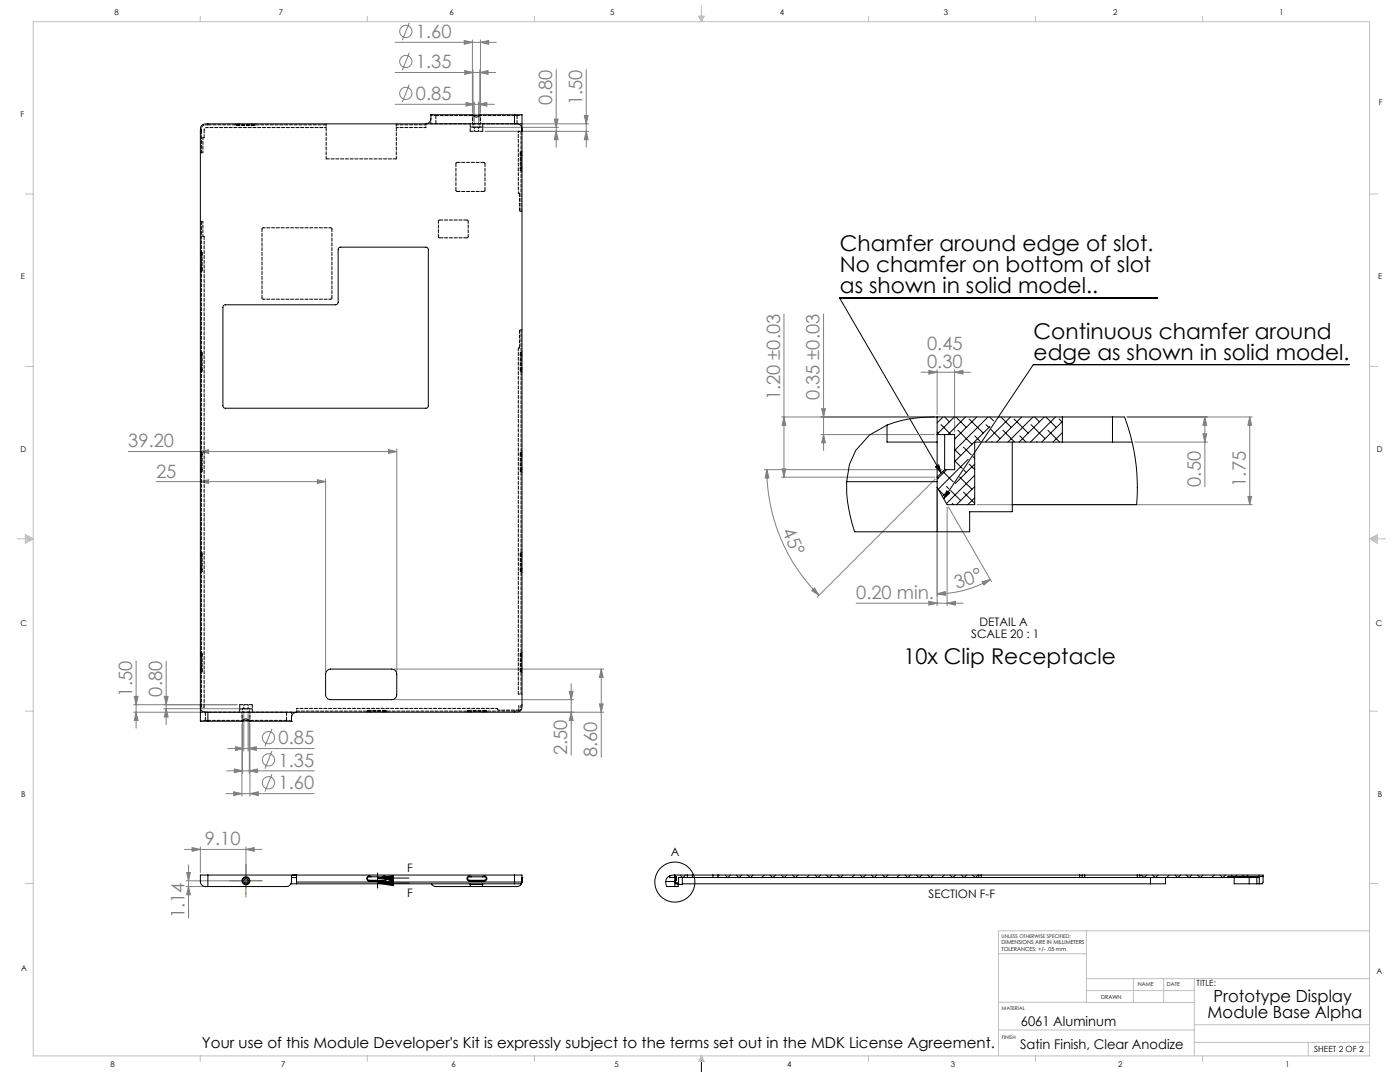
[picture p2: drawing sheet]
<svg xmlns="http://www.w3.org/2000/svg" width="559mm" height="432mm" viewBox="0 0 559 432" stroke-linecap="round" stroke-linejoin="round" font-family="sans-serif">
<g fill="none" stroke="#808080" stroke-width=".4">
<path d="M157.7 16.9h40.4M163.4 9.1l-2.8 7M185.3 16.2l3.3 .7-3.3 .8zM188.6 15.9v28.9M191.8 15.9v28.9M191.8 16.9l3.3-.7v1.5zM157.7 28.9h40.2M163.4 33.8l-2.8 6.9M163.4 21.1l-2.8 6.9M185.5 28.2l3.3 .7-3.3 .8zM188.8 27.9v20.5M191.5 27.9v20.5"/>
<path d="M191.5 28.9l3.3-.7v1.5zM222 27.8v31M234 27.8v31M157.7 41.6h39.7M186 40.9l3.3 .7-3.3 .8zM189.3 40.6v9.2M191 40.6v9.2M191 41.6l3.3-.7v1.5zM192.5 50.8h30.5M193.7 52.4h41.3M206.4 49.4h28.6M221.2 47.5h1.5l-.7 3.3z"/>
<path d="M222 52.4l.7 3.3h-1.5zM233.2 46.1h1.5l-.7 3.3zM234 52.4l.7 3.3h-1.5zM312.9 125.3v65.1M328.7 125.3v54.5M367.7 148.6h19.7M370.7 147.8l3.4 .8-3.4 .7zM374.1 147.6v17.8M381 147.6v24.8M381 148.6l3.4-.8v1.5zM155 179.5l3.4 .7-3.4 .7zM158.4 179.2v88.8"/>
<path d="M311.9 166.4h61.1M312.9 166.4l.8 3.3h-1.5zM327.7 173.4h45.3M327.9 163.1h1.6l-.8 3.3zM328.7 173.4l.8 3.3h-1.6zM449.8 166.4h50M452.9 176.4h29M480.1 173.1h1.5l-.7 3.3zM480.9 166.4v27.9M480.9 166.4l.7 3.3h-1.5zM498.8 166.4v35M498.8 166.4l.8 3.3h-1.5z"/>
<path d="M51.2 180.2h107.2M62.3 192.2h67.7M80 192.2l3.3-.7v1.4zM80 180.2l3.3-.7v1.4zM126.6 191.5l3.4 .7-3.4 .7zM130 191.2v76.8M305.1 187.4h70.9M306.1 187.4l.8 3.3h-1.5zM306.1 187.4a71 71 0 0 0 20.8 50.2M311.9 190.4h61.1M312.2 187.1h1.5l-.8 3.3zM373.3 191.1l-47.1 47.2"/>
<path d="M374.1 195.5v46.2M498.1 198.1h1.5l-.8 3.3zM378 202.4v39.3M378.5 202.3l17.3 29.8M390 201.4h109.8M324.1 235.7l1-1 1.8 2.9zM370.7 240l3.4 .7-3.4 .8zM374.1 237l3.2-.9 .1 1.5zM392 232.2l3.3-.9-2.6 2.2zM395.3 231.3a42.7 42.7 0 0 1-21.2 5.7M341.7 240.7h42.7M378 240.7l3.4-.7v1.5z"/>
<path d="M53.6 277.9h1.5l-.8 3.3zM54.3 263.8v26.8M65.6 277.9h1.5l-.8 3.3zM66.3 263.8v25.4M157.4 279.2h71.6M157.4 267h83.6M227.2 275.9h1.5l-.7 3.3zM228 272.9v28.4M240 267v35.3M240 267l.7 3.3h-1.4zM53.3 284.2h28.7M53.3 281.2h41.4"/>
<path d="M54.3 284.2l.8 3.3h-1.5zM65.3 282.8h30.5M66.3 282.8l.8 3.3h-1.5zM90.9 298.7h34.5M94 298l3.3 .7-3.3 .8zM96.6 288.8v28.9M96.8 285.2v23.4M97.3 283.8v15.9M99 283.8v15.9M99 298.7l3.3-.7v1.5zM99.5 285.2v23.4M99.8 288.8v28.9"/>
<path d="M108.5 299.8l-2.7 6.9M108.5 290.9l-2.7 7M206.4 284.2h34.6M228 284.2l.7 3.3h-1.5zM239.3 280.9h1.4l-.7 3.3zM90.2 316.7h35.2M90.5 307.6h34.9M93.3 316l3.3 .7-3.3 .8zM93.5 306.9l3.3 .7-3.3 .8zM99.5 307.6l3.3-.7v1.5zM99.8 316.7l3.3-.7v1.5zM108.5 308.9l-2.7 7"/>
<path d="M73.6 339h30.9M76.7 338.2l3.3 .8-3.3 .7zM80 338v10.2M98.2 338v12.5M98.2 339l3.3-.8v1.5zM74.3 353.8h6.7M74.3 351.5h22.9M74.5 348.2h1.5l-.8 3.3zM75.2 345.2v21.2M75.2 353.8l.8 3.3h-1.5z"/>
<circle cx="162" cy="12.6" r="2.45"/>
<circle cx="162" cy="24.6" r="2.45"/>
<circle cx="162" cy="37.3" r="2.45"/>
<circle cx="107.2" cy="294.4" r="2.45"/>
<circle cx="107.2" cy="303.2" r="2.45"/>
<circle cx="107.2" cy="312.4" r="2.45"/>
</g>
<g fill="none" stroke="#000" stroke-width=".4">
<path d="M461.9 119h-126.8l40.6 69.8M538.6 145.5h-126.1l-35.8 53.5M373.4 186.3l1.3-.8 1 3.3zM377.9 195.9l1.2 .8-2.4 2.3zM150.7 350.4h12.5M150.7 352.4h12.7M150.7 350.4l6.3-1v2zM150.7 352.4l6.3-1v2zM280 421.4v6.3"/>
<circle cx="269.4" cy="352" r="8"/>
</g>
<path d="M150.7 348.4v6" fill="none" stroke="#000" stroke-width=".4" stroke-dasharray="6.3 1.3 1.3 1.3 1.3 1.3"/>
<path d="M93.2 351.5h-1.5M98.2 346.5v-1.5M98.2 356.5v1.5M103.2 351.5h1.5" fill="none" stroke="#808000" stroke-width=".4" stroke-dasharray="15.2 1.3 1.3 1.3"/>
<path d="M93.2 351.5h10M98.2 346.5v10" fill="none" stroke="#808000" stroke-width=".4"/>
<g fill="none" stroke="#c0c0c0" stroke-width=".4">
<path d="M13.3 8.6h533.4v412.8h-533.4zM79.9 6.5v2.1M146.6 6.5v2.1M213.3 6.5v2.1M278.9 6.5h2.2l-1.1 2.1zM279.1 6.5l.9 2.1M279.6 6.5l.4 2.1M280 2.4v6.2M280.3 6.5l-.3 2.1M280.6 6.5l-.6 2.1M346.6 6.5v2.1M413.3 6.5v2.1"/>
<path d="M480 6.5v2.1M10.1 77.4h3.2M546.7 77.4h3.1M10.1 146.2h3.2M546.7 146.2h3.1M6.9 215h6.4M10.1 213.4l3.2 1.6-3.2 1.9zM10.1 213.8l3.2 1.2M10.1 214.4l3.2 .6M13.3 215l-3.2 1.2M13.3 215l-3.2 .5M546.7 215h6.3"/>
<path d="M546.7 215l3.1 .5M546.7 215l3.1 1.2M549.8 213.8l-3.1 1.2 3.1-1.6v3.5l-3.1-1.9M549.8 214.4l-3.1 .6M10.1 283.8h3.2M546.7 283.8h3.1M10.1 352.6h3.2M546.7 352.6h3.1M433.6 371.5v28.6h43M546.7 371.5h-148.2v49.9M398.5 380.6h35.1M398.5 400h35.1"/>
<path d="M433.6 390.6h113.1M433.6 395.3h43.1M452.4 390.6v9.5M464.5 390.6v9.5M476.7 390.6v30.8M398.5 411.1h78.2M476.7 416h70M476.7 408.9h70M522.2 416v5.4M79.9 421.4v2.1M146.6 421.4v2.1M213.3 421.4v2.1"/>
<path d="M280 421.4l1.1 2.2h-2.2zM280 421.4l.6 2.2M280 421.4l-.9 2.2M280 421.4l-.4 2.2M280 421.4l.3 2.2M346.6 421.4v2.1M413.3 421.4v2.1M480 421.4v2.1"/>
</g>
<g fill="#000">
<path d="M373.4 186.3l1.3-.8 1 3.3zM377.9 195.9l1.2 .8-2.4 2.3z"/>
<path d="M150.7 350.4l6.3-1v2zM150.7 352.4l6.3-1v2z"/>
</g>
<g fill="#808080">
<path d="M378 240.7l3.4-.7v1.5zM370.7 240l3.4 .7-3.4 .8z"/>
<path d="M76.7 338.2l3.3 .8-3.3 .7zM98.2 339l3.3-.8v1.5zM93.5 306.9l3.3 .7-3.3 .8zM99.5 307.6l3.3-.7v1.5zM94 298l3.3 .7-3.3 .8zM99 298.7l3.3-.7v1.5zM186 40.9l3.3 .7-3.3 .8zM191 41.6l3.3-.7v1.5zM185.5 28.2l3.3 .7-3.3 .8zM191.5 28.9l3.3-.7v1.5zM93.3 316l3.3 .7-3.3 .8zM99.8 316.7l3.3-.7v1.5zM185.3 16.2l3.3 .7-3.3 .8zM191.8 16.9l3.3-.7v1.5z"/>
<path d="M80 192.2l3.3-.7v1.4zM126.6 191.5l3.4 .7-3.4 .7zM80 180.2l3.3-.7v1.4zM155 179.5l3.4 .7-3.4 .7z"/>
<path d="M381 148.6l3.4-.8v1.5zM370.7 147.8l3.4 .8-3.4 .7z"/>
<path d="M374.1 237l3.2-.9 .1 1.5zM392 232.2l3.3-.9-2.6 2.2z"/>
<path d="M234 52.4l.7 3.3h-1.5zM233.2 46.1h1.5l-.7 3.3z"/>
<path d="M75.2 353.8l.8 3.3h-1.5zM74.5 348.2h1.5l-.8 3.3zM228 284.2l.7 3.3h-1.5zM227.2 275.9h1.5l-.7 3.3zM239.3 280.9h1.4l-.7 3.3zM240 267l.7 3.3h-1.4zM222 52.4l.7 3.3h-1.5zM221.2 47.5h1.5l-.7 3.3z"/>
<path d="M53.6 277.9h1.5l-.8 3.3zM54.3 284.2l.8 3.3h-1.5zM327.9 163.1h1.6l-.8 3.3zM328.7 173.4l.8 3.3h-1.6zM312.9 166.4l.8 3.3h-1.5zM312.2 187.1h1.5l-.8 3.3zM480.9 166.4l.7 3.3h-1.5zM480.1 173.1h1.5l-.7 3.3zM498.8 166.4l.8 3.3h-1.5zM498.1 198.1h1.5l-.8 3.3z"/>
<path d="M65.6 277.9h1.5l-.8 3.3zM66.3 282.8l.8 3.3h-1.5z"/>
<path d="M306.1 187.4l.8 3.3h-1.5zM324.1 235.7l1-1 1.8 2.9z"/>
</g>
<g fill="none" stroke="#000" stroke-width=".4">
<path d="M172 45.8a2.91 2.91 0 0 1-2 3.6M172 45.8h.1M172 45.8h16.6M188.6 45.8a1.88 1.88 0 0 0 3.2 .1h-.1M205.4 49.4h-122.4a2.51 2.51 0 0 0-2.8 1l-.2 2v228.8M205.4 49.4a2.51 2.51 0 0 1 2.7 1l.3 2M205.4 45.9v3.5M208.3 45.8h-19.7M208.3 45.8h.1M208.4 52.4l-.1 230.2a1.65 1.65 0 0 1-1.5 1.5l-123.8 .1M208.4 45.8v6.6M89.3 121.9l.5-.3h44.4l.6-.4 .2-.6v-21.2l.4-.6h35.1l.5 .6-.1 62.9-.8 .6-80.7-.1-.4-.7v-39.7z"/>
<path d="M354 169.7v6.7h20.1M354 169.7l-7 3.9-5.4 6.1-2.5 5.6-1.2 6.9M374.1 173.4v17M374.1 166.4a55.1 55.1 0 0 0-20.1 3.3M374.1 166.4v7M374.1 173.4h6.9v14h-4M374.1 166.4h49.9M374.1 172.4l.4 .4M375.6 169.5l4 3.9M376.4 166.4l-2.3 2.4M377 173.4v14M377 166.4l2 1.9"/>
<path d="M380.9 166.4l-6.8 6.8M381 179.4l2.5 2.4M381 174.9l.2 .2M381.5 166.4l4.2 4.2M382.3 171.7l5.6 5.6M384.6 178.4l3 3.1M385.4 166.4l-7 7M386.8 167.2l5.6 5.6M389.1 174l2.1 2.1M389.9 166.4l-8.9 8.8M393.6 169.5l1.2 1.2M394.4 166.4l-13.4 13.3"/>
<path d="M395 166.4l1.6 1.6M395.1 170.2l-14.1 14M395.5 171.4l3.7 3.7M395.8 176.2l.2 .2M398.9 166.4l-.3 .3M399.5 166.4l4.1 4.2M400.3 171.7l4.7 4.7M403.3 166.4l-10 10M404 176.4v27.8h-17v8h-45.9a60 60 0 0 1-3.2-20M404.8 167.2l5.6 5.6M407 174l2.5 2.4M407.8 166.4l-10 10"/>
<path d="M411.5 169.5l5.6 5.6M412.3 166.4l-10 10M413 166.4l1.9 1.9M413.8 176.2l.2 .2M416.8 166.4l-10 10M417.4 166.4l4.2 4.2M418.3 171.7l4.6 4.7M421.3 166.4l-10 10M422.7 167.2l1.3 1.3M424 176.4h20M424 166.4h20M424 166.4v10"/>
<path d="M424 176.4h-35v25h-11l-3.9-6.9M424 168.2l-8.2 8.2M424 172.6l-3.7 3.8M444 166.4h4.8l2.1 6.1 1.8 7.8 .8 5.5 .5 7.2-.3 8.4h-49.7M444 176.4h7.9M444 166.4v10M337.9 192.2h36.2M374.1 194.5v17.7M374.1 190.4v4.1M374.1 190.4l.4 .4M374.5 195.3l2.2 2.2M376.3 188.1l4.2 4.2"/>
<path d="M377 187.4l-2.9 3M377.8 196.5l-1.7 1.6M377.8 194.2l.9 .9M377.9 187.4l-3.8 3.8M379.4 195.8l4.1 4M381 183.9l3.1 3M383 190.4l4.9 4.9M384.6 196.4l4.4 4.5M384.8 187.6l.9 1M386.4 183.3l-11.9 12M386.8 185.2l2.2 2.2M388.3 182.2l.7 .7"/>
<path d="M389 185.2l-7.7 7.8M389 189.7l-11.2 11.2M389 194.2l-7.2 7.2M389 198.7l-2.7 2.7M380.1 200.9l.5 .5M130.6 267.6l1.4-.6h24.4a2.05 2.05 0 0 1 2 2v8.2a2.05 2.05 0 0 1-2 2h-24.4a2.05 2.05 0 0 1-2-2v-8.2zM80 281.2v6.6h3M80 281.2v1.4a1.65 1.65 0 0 0 1.5 1.5l1.5 .1M83 284.2v3.6M83 287.8h13.7M96.6 287.8a1.86 1.86 0 0 1 3.2 0h-3M99.7 287.8h16.6"/>
<path d="M116.3 287.8h.1M118.4 284.2a2.64 2.64 0 0 0-2.1 3.6M80 351.9v.1M83 349.2l-3 .2a3.9 3.9 0 0 0 1.3 4.3l33.1 .1a2.37 2.37 0 0 0 1.9-3.2l.2-1.2 1.9-.2v3.5M83 349.2v4.6M83 349.2h122.4M116.1 352.7h89.3M116.3 350.2h2.1M118.4 352h90M147.4 351.3v.3M147.4 351.6h6M147.4 351.3h6"/>
<path d="M148.1 349.9h-.5a.7 .7 0 0 0-.9 .6 .7 .7 0 0 0 .7 .8M148.1 349.9a.99 .99 0 0 0-1.7 .3 .99 .99 0 0 0 1 1.4M148.1 349.9h4.5M152.6 349.9a.99 .99 0 0 1 1.7 .3 .99 .99 0 0 1-.9 1.4M152.6 349.9a.83 .83 0 0 1 1.2 .2 .83 .83 0 0 1-.2 1.2h-.2M153.4 351.3v.3M187.4 351.3v.3M187.4 351.6h6M187.4 351.3h6M187.7 352.7v1.1M187.7 353h5M188.1 349.9h-.6a.7 .7 0 0 0-.8 .6 .7 .7 0 0 0 .7 .8"/>
<path d="M188.1 349.9a.99 .99 0 0 0-1.7 .3 .99 .99 0 0 0 1 1.4M188.1 349.9h4.6M192.7 349.9a.99 .99 0 0 1 1.6 .3 .99 .99 0 0 1-.9 1.4M192.7 349.9a.83 .83 0 0 1 1.1 .2 .83 .83 0 0 1-.2 1.2h-.2M192.7 352.7v1.1M193.4 351.3v.3M205.4 349.2h3v2.8M205.4 352.7h2.6M205.4 349.2v3.5M208.4 350.2h.1M208.4 352l-.4 .7M208.4 352a2.01 2.01 0 0 1-2 1.8h-32.4l-1.1-.4-.7-.7"/>
<path d="M265.7 351.8h3.6M267.3 349.5v.7h2M267.3 349.5a2.44 2.44 0 0 0-1.6 2.3M269.3 351.6l1.2 1.1M269.3 349.9v1.7M269.3 349.2l-2 .3M269.3 352v1.8M269.3 349.2h5.1M269.3 349.9h.8v1.4h-.4M269.3 349.2v.7M269.3 351.6v.4M269.7 349.9v1.4"/>
<path d="M269.7 351.3l-.4 .3M270.9 352l-.8 .7M271.5 349.2l1 1M272.3 350.2v2.8h-1.6v.8h-4.6l-.4-2M273.6 349.2l-1 1M274.4 350.2h2M274.4 349.2h2M274.4 350.2h-3.5v2.5h-1.2l-.4-.7M274.4 349.2v1M276.4 349.2h8.2M276.4 350.2h8.2M276.4 349.2v1"/>
<path d="M284.6 350.2h2M284.6 349.2h2M284.6 349.2v1M286.6 349.2h104.1M286.6 350.2h104.1M286.6 349.2v1M287.1 349.2l-.5 .5M289.4 349.2l1 1M291.6 349.2l-1 1M293.9 349.2l1 1M296.1 349.2l-1 1M298.4 349.2l1 1"/>
<path d="M300.6 349.2l-1 1M305 349.2l-.9 1M307.4 349.2l1 1M309.6 349.2l-1.1 1M311.9 349.2l.9 1M314 349.2l-.9 1M316.3 349.2l1.1 1M318.5 349.2l-1 1M323 349.2l-1 1M325.3 349.2l1 1M327.5 349.2l-1 1M329.8 349.2l1 1"/>
<path d="M332 349.2l-1 1M334.3 349.2l1 1M336.5 349.2l-1 1M341 349.2l-1 1M343.3 349.2l1 1M345.5 349.2l-1 1M347.8 349.2l1 1M350 349.2l-1 1M352.3 349.2l1 1M354.4 349.2l-1 1M359 349.2l-1.1 1M361.2 349.2l1.1 1"/>
<path d="M363.4 349.2l-1 1M365.7 349.2l1 1M367.9 349.2l-1 1M370.2 349.2l1 1M372.4 349.2l-1 1M376.9 349.2l-1 1M379.2 349.2l1 1M381.4 349.2l-1 1M383.7 349.2l1 1M385.9 349.2l-1 1M388.2 349.2l1 1M390.4 349.2l-1 1"/>
<path d="M390.7 350.2h1M390.7 349.2h1M390.7 349.2v1M391.7 349.2h39.3M391.7 350.2h39.3M391.7 349.2v1M431 350.2h.9M431 349.2h.9M431 349.2v1M431.9 350.2h1.1M431.9 349.2h1.1M431.9 349.2v1"/>
<path d="M433 349.2h21M433 350.2h21M433 349.2v1M454 350.2h.9M454 349.2h.9M454 349.2v1M454.9 349.2h49.3v2.8l-.4 .7h-1.2M454.9 349.2v1M454.9 350.2h47.7v2.5M455.5 349.2l1 1M457.7 349.2l-1 1M459.2 350.2v2.5"/>
<path d="M460 349.2l1 1M462.2 349.2l-1 1M465.2 350.2v2.5h-192.9M466.7 349.2l-1 1M469 349.2l1 1M471.2 349.2l-1 1M473.5 349.2l1 1M475.7 349.2l-1 1M478 349.2l1 1M480.2 349.2l-1 1M484.7 349.2l-1 1M487 349.2l1 1"/>
<path d="M489.2 349.2l-1.1 1M491.5 349.2l.6 .6M492.6 350.2v2.5h9M493.6 349.2l-.6 .6M496 349.2l.6 .6M498.1 349.2l-.6 .6M498.6 350.2v2.5M501.6 352.7h1M501.6 350.2v2.5M502.6 349.2l-.6 .6M504.2 349.8h-14.1v.4"/>
<circle cx="98.2" cy="351.5" r="1.6"/>
<circle cx="98.2" cy="351.5" r="1.34"/>
<circle cx="98.2" cy="351.5" r=".85"/>
</g>
<path d="M174 46.1h31.4M188.8 50.8h2.7M80.4 61v-8.6M132.5 91.4v27.5M104.6 118.9v-27.5M206.9 277v-138.1M83 287.5h31.4M99.5 282.8h-2.7" fill="none" stroke="#000" stroke-width=".4" stroke-dasharray="1.3 .6" stroke-dashoffset=".2"/>
<path d="M130.2 50.9h-47.7M172 49.4v-2M172 45.8l2 .3M82 287.5l-2 .3M116.4 286.2v-2M118.4 282.7h80.1M208.4 281.7h-1.3" fill="none" stroke="#000" stroke-width=".4" stroke-dasharray="1.3 .6" stroke-dashoffset=".6"/>
<path d="M208.3 45.8l-1.9 .3M114.4 287.5l1.9 .3" fill="none" stroke="#000" stroke-width=".4" stroke-dasharray="1.3 .6" stroke-dashoffset="1"/>
<g fill="none" stroke="#000" stroke-width=".4" stroke-dasharray="1.3 .6" stroke-dashoffset=".5">
<path d="M95 50.1h6M101 49.7h-6M158.2 49.8h11.8M170 50.9h-11.8M206.4 46.1h-1M80 61h1M81 61v-6M207.7 61.4v6M208.1 67.4v-6M80 88.4h1M81 94.4v-6M105.1 90.9h26.9"/>
<path d="M208.4 84.3h-1M80.3 101.4v6M80.7 107.4v-6M132 119.4h-26.9M208.4 131.7h-1M80.3 141.4v6M80.7 147.4v-6M207.7 141.4v6M208.1 147.4v-6M80.3 181.4v6M80.7 187.4v-6M207.7 181.4v6"/>
<path d="M208.1 187.4v-6M80.3 221.4v6M80.7 227.4v-6M207.7 221.4v6M208.1 227.4v-6M80.3 261.4v6M80.7 267.4v-6M207.7 261.4v6M208.1 267.4v-6M83 287.5h-1M147.4 283.9h6M153.4 283.5h-6"/>
<path d="M187.4 283.9h6M193.4 283.5h-6M199.1 283.4l-.6-.6M207.1 281.7v1.1M207.1 282.8l-.6 .6M208 281.7l-.3 1.4a2.02 2.02 0 0 1-2.3 .7"/>
</g>
<g fill="none" stroke="#000" stroke-width=".4" stroke-dasharray="1.3 .6">
<path d="M80 52.4h.4M81 55h.5M83 49.4v.4M94 49.4l.3 .3M94.3 49.7v.4M95 50.1v-.4M95 49.4v.3M101 50.1v-.4M101 49.4v.3M101.7 49.7l.3-.3M101.7 50.1v-.4M187.7 52.4h5"/>
<path d="M188.6 49.4h3.2M192.7 50.7h-5M205.4 46.1v-.3M158.2 63.4h-28M206.9 77.1h.5M207.7 61.4h.4M207.7 67.4h.4M207.7 68.1h.4M208.1 68.1l.3 .3M208.1 60.7h-.4M208.4 61.4h-.3M208.4 67.4h-.3"/>
<path d="M208.4 60.4l-.3 .3M81.5 94.4h-.5M80 107.4h.3M80 101.4h.3M80 108.4l.3-.3M80.3 100.7l-.3-.3M80.3 108.1h.4M80.7 101.4h-.4M80.7 107.4h-.4M80.7 100.7h-.4M207.4 138.9h-.5M80 147.4h.3"/>
<path d="M80 141.4h.3M80 148.4l.3-.3M80.3 140.7l-.3-.3M80.3 148.1h.4M80.7 141.4h-.4M80.7 147.4h-.4M80.7 140.7h-.4M207.7 141.4h.4M207.7 147.4h.4M207.7 148.1h.4M208.1 148.1l.3 .3M208.1 140.7h-.4"/>
<path d="M208.4 141.4h-.3M208.4 147.4h-.3M208.4 140.4l-.3 .3M80 181.4h.3M80 187.4h.3M80 188.4l.3-.3M80.3 180.7l-.3-.3M80.3 188.1h.4M80.7 181.4h-.4M80.7 187.4h-.4M80.7 180.7h-.4M207.7 181.4h.4"/>
<path d="M207.7 187.4h.4M207.7 188.1h.4M208.1 188.1l.3 .3M208.1 180.7h-.4M208.4 181.4h-.3M208.4 187.4h-.3M208.4 180.4l-.3 .3M80 221.4h.3M80 227.4h.3M80 228.4l.3-.3M80.3 220.7l-.3-.3M80.3 228.1h.4"/>
<path d="M80.7 221.4h-.4M80.7 227.4h-.4M80.7 220.7h-.4M207.7 221.4h.4M207.7 227.4h.4M207.7 228.1h.4M208.1 228.1l.3 .3M208.1 220.7h-.4M208.4 221.4h-.3M208.4 227.4h-.3M208.4 220.4l-.3 .3M80 261.4h.3"/>
<path d="M80 267.4h.3M80 268.4l.3-.3M80.3 260.7l-.3-.3M80.3 268.1h.4M80.7 261.4h-.4M80.7 267.4h-.4M80.7 260.7h-.4M207.7 261.4h.4M207.7 267.4h.4M207.7 268.1h.4M208.1 268.1l.3 .3M208.1 260.7h-.4"/>
<path d="M208.4 261.4h-.3M208.4 267.4h-.3M208.4 260.4l-.3 .3M83 287.5v.3M95.7 281.2h5M95.7 282.9h5M96.6 284.2h3.2M146.7 283.9l-.3 .3M146.7 283.5v.4M147.4 283.5v.4M147.4 284.2v-.3M153.4 283.5v.4"/>
<path d="M153.4 284.2v-.3M154.1 283.9v-.4M154.4 284.2l-.3-.3M186.7 283.9l-.3 .3M186.7 283.5v.4M187.4 283.5v.4M187.4 284.2v-.3M193.4 283.5v.4M193.4 284.2v-.3M194.1 283.9v-.4M194.4 284.2l-.3-.3M198.5 282.8v-.1"/>
<path d="M205.4 283.8v.4M205.4 283.8h-87"/>
</g>
<g fill="none" stroke="#000" stroke-width=".4" stroke-dasharray="1.3 .6" stroke-dashoffset=".3">
<path d="M80.4 52.4l.3-1.9a2.02 2.02 0 0 1 2.3-.7M94.3 50.1h.7M94.3 49.7h.7M101 50.1h.7M101 49.7h.7M158.2 49.4v14M130.2 63.4v-14M207.7 60.7v.7M207.7 67.4v.7M208.1 60.7v.7M208.1 67.4v.7M80.3 108.1v-.7"/>
<path d="M80.3 101.4v-.7M80.7 101.4v-.7M80.7 108.1v-.7M80.3 148.1v-.7M80.3 141.4v-.7M80.7 141.4v-.7M80.7 148.1v-.7M207.7 140.7v.7M207.7 147.4v.7M208.1 140.7v.7M208.1 147.4v.7M80.3 181.4v-.7"/>
<path d="M80.3 188.1v-.7M80.7 181.4v-.7M80.7 188.1v-.7M207.7 180.7v.7M207.7 187.4v.7M208.1 180.7v.7M208.1 187.4v.7M80.3 221.4v-.7M80.3 228.1v-.7M80.7 221.4v-.7M80.7 228.1v-.7M207.7 220.7v.7"/>
<path d="M207.7 227.4v.7M208.1 220.7v.7M208.1 227.4v.7M80.3 261.4v-.7M80.3 268.1v-.7M80.7 261.4v-.7M80.7 268.1v-.7M207.7 260.7v.7M207.7 267.4v.7M208.1 260.7v.7M208.1 267.4v.7M147.4 283.5h-.7"/>
<path d="M147.4 283.9h-.7M154.1 283.5h-.7M154.1 283.9h-.7M187.4 283.5h-.7M187.4 283.9h-.7M194.1 283.5h-.7M194.1 283.9h-.7"/>
</g>
<g fill="none" stroke="#000" stroke-width=".4" stroke-dasharray="1.3 .6" stroke-dashoffset=".4">
<path d="M95 49.7l.7-.3M100.3 49.4l.7 .3M172 49.4h15.7M192.7 49.4h15.7M182 65.3l.5-.5M182.5 76.4l-.5-.5M193.1 64.8l.5 .5M193.6 75.9l-.5 .5M208.1 61.4l.3 .7M208.4 66.7l-.3 .7M104.6 91.4l.5-.5M132 90.9l.5 .5"/>
<path d="M175 94.4v-6.1M175 88.3l.5-.5M175.5 94.9l-.5-.5M186.4 87.8l.5 .5M186.9 88.3v6.1M186.9 94.4l-.5 .5M80 102.1l.3-.7M80.3 107.4l-.3-.7M105.1 119.4l-.5-.5M132.5 118.9l-.5 .5M208 131.7v145.3M80 142.1l.3-.7"/>
<path d="M80.3 147.4l-.3-.7M208.1 141.4l.3 .7M208.4 146.7l-.3 .7M80 182.1l.3-.7M80.3 187.4l-.3-.7M208.1 181.4l.3 .7M208.4 186.7l-.3 .7M80 222.1l.3-.7M80.3 227.4l-.3-.7M208.1 221.4l.3 .7M208.4 226.7l-.3 .7M80 262.1l.3-.7"/>
<path d="M80.3 267.4l-.3-.7M208.1 261.4l.3 .7M208.4 266.7l-.3 .7M95.7 284.2h-15.7M116.4 284.2h-15.7M148.1 284.2l-.7-.3M153.4 283.9l-.7 .3M188.1 284.2l-.7-.3M193.4 283.9l-.7 .3"/>
</g>
<path d="M81.5 51.9v3.1M187.7 52.4v-3M192.7 49.4v3M182 75.9v-10.6M182.5 64.8h10.6M193.1 76.4h-10.6M193.6 65.3v10.6M81.5 94.4v187.8M95.7 284.2v-3M100.7 281.2v3" fill="none" stroke="#000" stroke-width=".4" stroke-dasharray="1.3 .6" stroke-dashoffset=".1"/>
<path d="M83 49.8h47.2M174 49.4v-3.3M206.4 49.4v-3.3M208 52.4v31.9M207.4 77.1v7.2M175.5 87.8h10.9M186.4 94.9h-10.9M207.4 131.7v7.2M80.4 282.2v-193.8M82 287.5v-3.3M114.4 287.5v-3.3" fill="none" stroke="#000" stroke-width=".4" stroke-dasharray="1.3 .6" stroke-dashoffset="-.1"/>
<path d="M81.5 51.9l.3-.7 .7-.3M170 49.4v1.5M189.3 50.8v1.6M191 52.4v-1.6M191.8 49.4v-3.6M206.9 52.4h1.5M206.9 277h1.5M81.5 282.2h-1.5M96.6 284.2v3.6M97.3 281.2v1.6M99 282.8v-1.6M118.4 284.2v-1.5" fill="none" stroke="#000" stroke-width=".4" stroke-dasharray="1.3 .6" stroke-dashoffset=".8"/>
<path d="M188.6 45.8v3.6M188.8 49.4v1.4M191.5 50.8v-1.4M206.9 77.1v-24.7M96.8 282.8v1.4M99.5 284.2v-1.4M99.8 287.8v-3.6M206.5 283.4h-7.4" fill="none" stroke="#000" stroke-width=".4" stroke-dasharray="1.3 .6" stroke-dashoffset=".7"/>
<g font-size="8.7">
<text x="335.2" y="100.2">Chamfer around edge of slot.</text>
<text x="335.2" y="108.6">No chamfer on bottom of slot</text>
<text x="335.2" y="117">as shown in solid model..</text>
<text x="412.6" y="135.1">Continuous chamfer around</text>
<text x="412.6" y="143.5">edge as shown in solid model.</text>
<text x="360.6" y="265.1">10x Clip Receptacle</text>
</g>
<g font-size="7.3" fill="#808080">
<text x="166" y="15.2">1.60</text>
<text x="166" y="27.2">1.35</text>
<text x="166" y="39.9">0.85</text>
<text x="220.4" y="42" transform="rotate(-90 220.4 42)">0.80</text>
<text x="232.4" y="42" transform="rotate(-90 232.4 42)">1.50</text>
<text x="370.1" y="139.8">0.45</text>
<text x="370.1" y="146.9">0.30</text>
<text x="311.3" y="159.8" transform="rotate(-90 311.3 159.8)">1.20 ±0.03</text>
<text x="327.1" y="159.8" transform="rotate(-90 327.1 159.8)">0.35 ±0.03</text>
<text x="51.2" y="178.6">39.20</text>
<text x="62.3" y="190.6">25</text>
<text x="479.3" y="194.2" transform="rotate(-90 479.3 194.2)">0.50</text>
<text x="497.3" y="194.2" transform="rotate(-90 497.3 194.2)">1.75</text>
<text x="312" y="212.1" transform="rotate(65 312 212.1)">45°</text>
<text x="341.7" y="239.1">0.20 min.</text>
<text x="381.9" y="235" transform="rotate(-19 381.9 235)">30°</text>
<text x="52.8" y="278" transform="rotate(-90 52.8 278)">1.50</text>
<text x="64.8" y="278" transform="rotate(-90 64.8 278)">0.80</text>
<text x="111.2" y="297">0.85</text>
<text x="111.2" y="305.9">1.35</text>
<text x="226.4" y="301.3" transform="rotate(-90 226.4 301.3)">2.50</text>
<text x="238.4" y="302.2" transform="rotate(-90 238.4 302.2)">8.60</text>
<text x="111.2" y="315">1.60</text>
<text x="81.8" y="337.4">9.10</text>
<text x="73.7" y="366.4" transform="rotate(-90 73.7 366.4)">1.14</text>
</g>
<g font-size="6.7">
<text x="484.4" y="399.9">Prototype Display</text>
<text x="482" y="406.3">Module Base Alpha</text>
</g>
<text font-size="6" x="80.6" y="418.4">Your use of this Module Developer's Kit is expressly subject to the terms set out in the MDK License Agreement.</text>
<g font-size="5.3">
<text x="407.5" y="409.4">6061 Aluminum</text>
<text x="407.2" y="418.7">Satin Finish, Clear Anodize</text>
</g>
<g font-size="4.7">
<text x="390.9" y="250">DETAIL A</text>
<text x="387.7" y="254.5">SCALE 20 : 1</text>
<text x="267.8" y="341.7">A</text>
<text x="162.5" y="347.9">F</text>
<text x="162.5" y="357.8">F</text>
<text x="370.7" y="358.4">SECTION F-F</text>
</g>
<g font-size="3.4">
<text x="477.6" y="393.6">TITLE:</text>
<text x="524.5" y="419.8">SHEET 2 OF 2</text>
</g>
<g font-size="3.2">
<text x="45.7" y="6.1">8</text>
<text x="111.3" y="6.1">7</text>
<text x="179.5" y="6.1">6</text>
<text x="243.5" y="6.1">5</text>
<text x="311.3" y="6">4</text>
<text x="376.8" y="6.1">3</text>
<text x="444.3" y="6.1">2</text>
<text x="510.7" y="6">1</text>
<text x="550.3" y="41.8">F</text>
<text x="8.2" y="46.6">F</text>
<text x="8.4" y="111.5">E</text>
<text x="550.1" y="111.2">E</text>
<text x="8.2" y="180.2">D</text>
<text x="549.6" y="180.4">D</text>
<text x="8.2" y="249.7">C</text>
<text x="549.2" y="249.9">C</text>
<text x="8.4" y="318">B</text>
<text x="550" y="318.2">B</text>
<text x="8.4" y="387.6">A</text>
<text x="549.4" y="388.7">A</text>
<text x="44.1" y="425.8">8</text>
<text x="112.2" y="425.8">7</text>
<text x="180.2" y="425.8">6</text>
<text x="245.3" y="425.7">5</text>
<text x="314.1" y="425.7">4</text>
<text x="379.5" y="425.8">3</text>
<text x="446.4" y="425.8">2</text>
<text x="513.1" y="425.8">1</text>
</g>
<g font-size="2.2">
<text x="399.7" y="376.8">DIMENSIONS ARE IN MILLIMETERS</text>
<text x="399.7" y="379.4">TOLERANCES: +/- .05 mm</text>
<text x="454.1" y="393.6">NAME</text>
<text x="465.8" y="393.6">DATE</text>
<text x="439.5" y="398.6">DRAWN</text>
</g>
<g font-size="2">
<text x="399.7" y="374.2">UNLESS OTHERWISE SPECIFIED:</text>
<text x="399.9" y="403.2">MATERIAL</text>
<text x="399.8" y="414.7">FINISH</text>
</g>
</svg>
